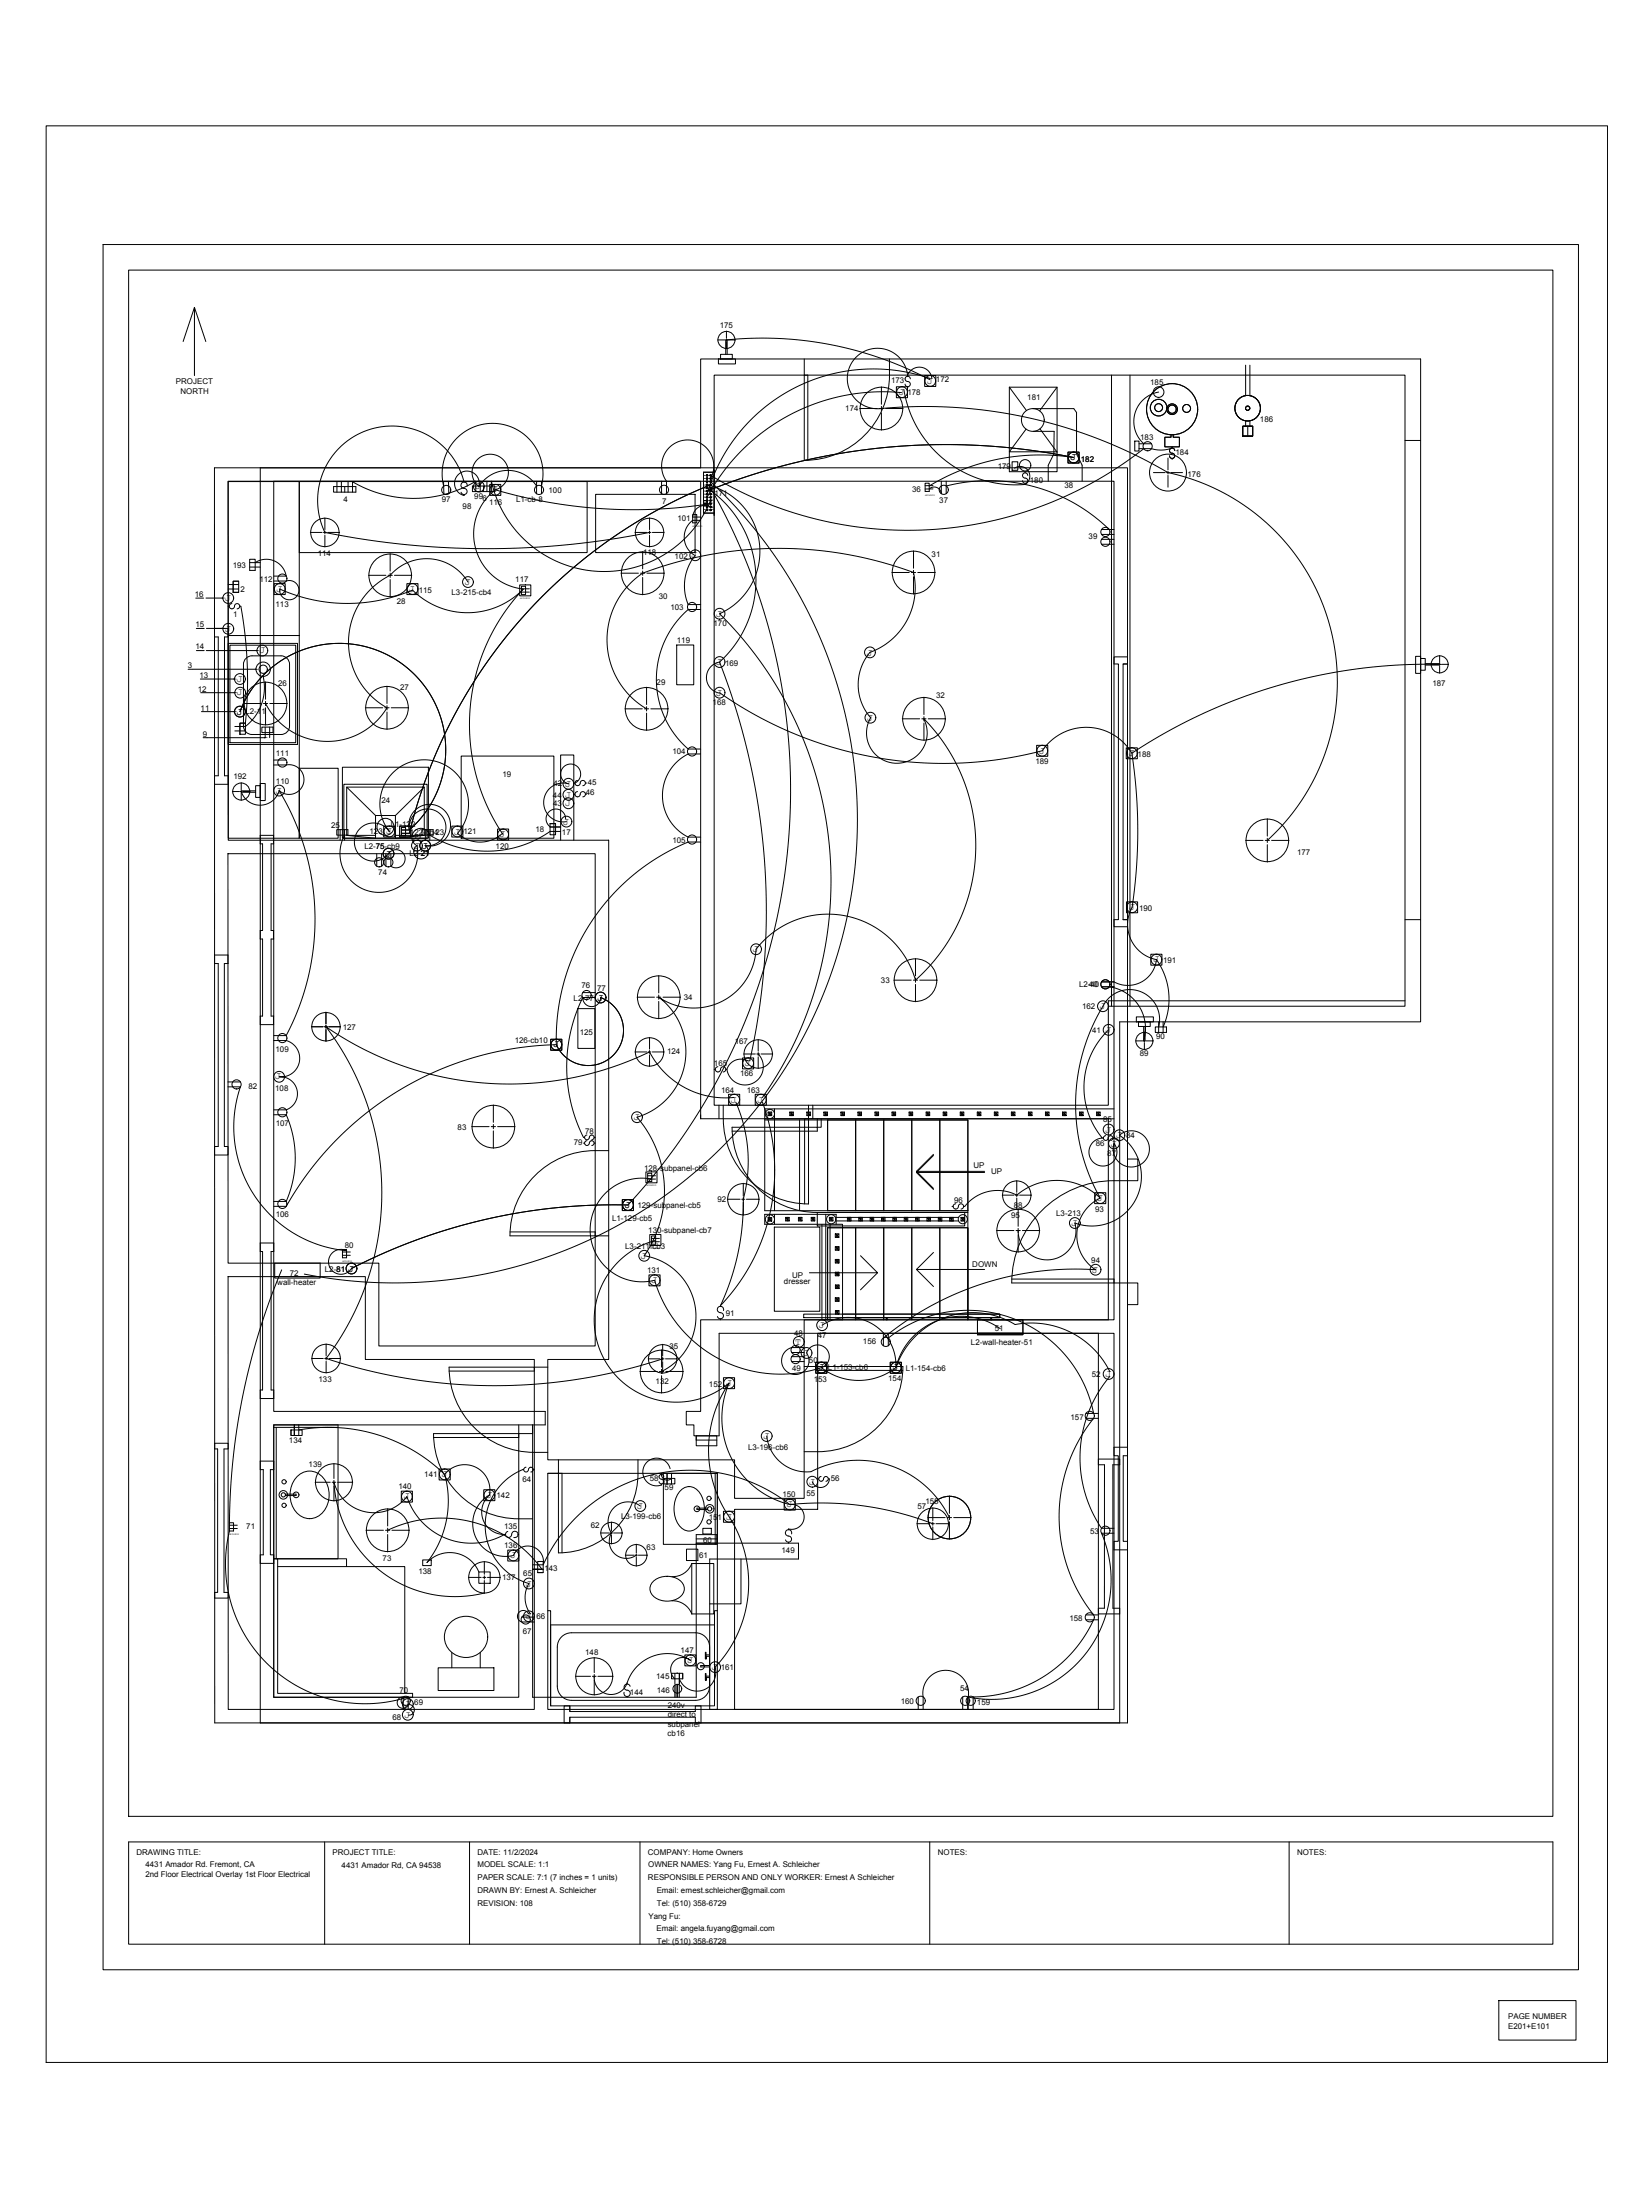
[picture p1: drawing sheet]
<svg xmlns="http://www.w3.org/2000/svg" width="914mm" height="1219mm" viewBox="0 0 914 1219" stroke-linecap="round" stroke-linejoin="round" font-family="sans-serif">
<!-- layer: E201-Electrical-2nd-floor -->
<g fill="none" stroke="#000" stroke-width=".55">
<path d="M592 251h6v6h-6zM185 270h12v3h-12zM187 267v6M189 267v6M191 270v3M193 267v6M262 269h12v3h-12zM264 272v-5a67 67 0 0 1-69 0v6M266 267v5M268 269v3M270 267v5M272 272v-5a64 64 0 0 0 57 49 64 64 0 0 0 65-39"/>
<path d="M367 267v7M390 277h2v2h-2zM391 263h1M391 265h1M391 267h1M391 269h1M391 270h1M391 272h1M391 274h1M391 276h1M391 277h1M391 279h1"/>
<path d="M392 263v1M392 265v1M392 267h.1M392 268v1M392 270v1M392 272v1M392 273v1M392 275v1M392 277v1M392 279v1M393 263h1M393 265h1"/>
<path d="M393 267h1M393 269h1M393 270h1M393 272h1M393 274h1M393 276h1M393 277h1M393 279h1M394 270a338 338 0 0 1-46 398 313 313 0 0 0-154 35 7 7 0 0 1-9 2 7 7 0 0 1-2-9 7 7 0 0 1 9-3 69 69 0 0 1-59-91h-7M394 265a14 14 0 0 0-14-21 14 14 0 0 0-11 23v7M394 269a280 280 0 0 0-167 193h-5M394 267a257 257 0 0 1 53 304 257 257 0 0 1-278 135"/>
<path d="M394 263v1M394 265v1M394 267h.1M394 268v1M394 270v1M394 272v1M394 273v1M394 275v1M394 277v1M394 279v1M396 262h-6v22h6M396 260v26"/>
<path d="M513 268h2v4h-2zM515 269a119 119 0 0 1 80-15 353 353 0 0 0-203 18M517 269h-4M517 271h-4M522 267v7a4 4 0 0 0-3-4 4 4 0 0 0-4 1M524 269a96 96 0 0 1 91 24M524 267v7M391 281h1M391 283h1M392 280v1M392 282v1M393 281h1"/>
<path d="M393 283h1M394 280v1M394 282v1M610 299h7M610 293h7M610 296h7M204 319h10M215 319h2M216 307v9M216 318v2M219 319h9M344 318h10"/>
<path d="M355 318h2M356 306v9M356 316v3M359 318h9M494 317h10M505 317h2M506 305v10M506 316v2M506 320v9M509 317h9M610 302h7M108 331h5"/>
<path d="M114 331h9M126 324h6M126 326h6M126 336h1M128 335a1.4 1.4 0 0 0-1 1 1.4 1.4 0 0 0 1 1M129 337h1a1.6 1.6 0 0 1 1-2 1.6 1.6 0 0 1 2 1l-2 1M129 322h3v6h-3zM129 328h3M132 322h-3v6M133 336a232 232 0 0 1 3 65h-3v6M216 321v10M259 323a27 27 0 0 0-43-4 41 41 0 0 0-2 73 39 39 0 0 1-67-2"/>
<path d="M356 320v10M109 348h4M114 348h9M104 371h2M107 371h35M109 361h4M111 376h19M114 361h28M146 375a27 27 0 0 1-10 28h-6M147 378v10M111 384h19M112 394h18"/>
<path d="M133 394a59 59 0 0 1 89-27 59 59 0 0 1 5 93M135 390h10M146 390h2M147 389v2M147 392v10M150 390h9M202 392h10M213 392h3M214 380v10M214 391v2M214 395v9M217 392h9"/>
<path d="M346 393h10M357 393h2M358 393a44 44 0 0 1-2-75 215 215 0 0 1 150-1 38 38 0 0 1-24 45 28 28 0 0 0 0 36 17 17 0 0 0 15 25 17 17 0 0 0 15-25M358 381v9M358 392v2M358 395v10M361 393h9M500 398h10M511 398h2M512 398a100 100 0 0 1-5 145 50 50 0 0 0-39-35 50 50 0 0 0-49 18 35 35 0 0 1-54 27 38 38 0 0 1 15 37 38 38 0 0 1-27 29 63 63 0 0 1 4 77 34 34 0 0 1 28 28 34 34 0 0 1-18 36M512 386v10M512 397v3"/>
<path d="M514 398h10M130 405h6M133 401h3v6h-3zM145 403h6v3h-6zM147 409h-34M147 403v6M149 403v6M512 401v9M318 434a5 5 0 0 0 2-8 5 5 0 0 0-8-1 5 5 0 0 0 2 9h1a11 11 0 0 0-14 10 11 11 0 0 0 13 11M320 433a1.5 1.5 0 0 0-1 1 1.5 1.5 0 0 0 2 1 1.5 1.5 0 0 0 1-2 1.4 1.4 0 0 1 2 0 1.4 1.4 0 0 1-1 2M320 439a1.5 1.5 0 0 0-1 1 1.5 1.5 0 0 0 2 2 1.5 1.5 0 0 0 1-2 1.4 1.4 0 0 1 2-1 1.6 1.6 0 0 1-1 3M324 434h1"/>
<path d="M187 460h6v3h-6zM188 460v6M191 460v6M221 458h7v6h-7zM222 459h3v4h-3zM222 460h5M227 460a12 12 0 0 1 10-14 12 12 0 0 1 13 12 12 12 0 0 1-14 11 4 4 0 0 1 0 6 4 4 0 0 1-6 0 4 4 0 0 1 1-6M234 460h6v3h-6zM236 460v6M238 460v6M305 456h3v7h-3zM305 458h6"/>
<path d="M313 454a5 5 0 0 0-8-5 5 5 0 0 0 0 9M318 440h1M324 440h1M191 463a22 22 0 0 0 16 31 22 22 0 0 0 24-25M209 473v7M211 473v7M214 473v7M215 473a5 5 0 0 1 7-1 5 5 0 0 1 2 7 5 5 0 0 1-7 1v-7M311 461a12 12 0 0 0-10 2 60 60 0 0 1-63-1 5 5 0 0 0-8-2 5 5 0 0 0 1 9M507 531v10M323 550h7M323 553a5 5 0 0 0 5 5 5 5 0 0 0 5-5 19 19 0 0 1 7 31 19 19 0 0 1-32-5"/>
<path d="M323 553a87 87 0 0 0 0 77h1M323 553h7M353 553h10M364 553h2M365 541v9M365 551v3M365 555v10M367 553h10M495 543h10M506 543h3M507 542v2M507 546v9"/>
<path d="M510 543h9M617 547h-7M617 544h-7M305 576h6v6h-6zM614 571a44 44 0 0 0-3 60 8 8 0 0 0-7 9 8 8 0 0 0 11 5 8 8 0 0 0 2-11 10 10 0 0 0 10 13 10 10 0 0 0 9-14 10 10 0 0 0-16-4 27 27 0 0 1 10 35 27 27 0 0 1-34 14 16 16 0 0 1-14 20 16 16 0 0 1-18-16M126 600h7M273 612v10M261 624h10M272 624h3M273 623v3M273 627v9M276 624h9"/>
<path d="M323 633h1M325 629a1.4 1.4 0 0 0-1 2 1.4 1.4 0 0 0 2 1 1.4 1.4 0 0 0 1-2 1.3 1.3 0 0 1 2 0 1.3 1.3 0 0 1-1 2M325 632a1.4 1.4 0 0 0-1 2 1.4 1.4 0 0 0 2 1 1.4 1.4 0 0 0 1-2 1.3 1.3 0 0 1 2 0 1.3 1.3 0 0 1-1 2M329 630h1M329 633h1M611 631h.1M613 629a1.4 1.4 0 0 0-1 2 1.4 1.4 0 0 0 1 1 1.4 1.4 0 0 0 1-2 1.5 1.5 0 0 1 3 0 1.4 1.4 0 0 1-2 2M617 631h.1M345 665h6v6h-6zM564 670v10M190 692h2v5h-2zM190 694h4"/>
<path d="M190 696h4M552 682h10M563 682h2M564 681v2M564 684v10M567 682h9M152 700h25v8h-25zM152 707h25M156 704a369 369 0 0 0-29 140M456 734a26 26 0 0 1 27 0 26 26 0 0 1 13 24 45 45 0 0 1 67-24 48 48 0 0 1 52 26M542 731h25v9h-25zM542 739h25"/>
<path d="M367 748v10M367 759v2M439 752h7M439 750h7M439 755h7M446 747h-7a8 8 0 0 0-5 10 8 8 0 0 0 10 4 8 8 0 0 0 3-11 6 6 0 0 1 11-3 6 6 0 0 1-3 11M452 755h6v6h-6zM493 755h7v6h-7zM355 760h9M365 760h3M367 762v10M369 760h10"/>
<path d="M615 763a70 70 0 0 0-5 84h7M425 796a22 22 0 0 0 24 20 56 56 0 0 1 77 25M290 814a33 33 0 0 0-21 33 33 33 0 0 0 24 31 15 15 0 0 0 1 16M292 813a1.4 1.4 0 0 0-2 2 1.4 1.4 0 0 0 2 1 1.4 1.4 0 0 0 1-2 1.3 1.3 0 0 1 2 0 1.3 1.3 0 0 1-1 2M296 814h.1M367 817v-1a3 3 0 0 0 1 4 3 3 0 0 0 4-1M368 819h6v3h-6zM368 818a1.4 1.4 0 0 0-2-1 1.4 1.4 0 0 0-1 2 1.4 1.4 0 0 0 2 1 1.3 1.3 0 0 1 0 2 1.3 1.3 0 0 1-2-1M370 816v6M371 814a8 8 0 0 0-9-6 8 8 0 0 0-5 10 8 8 0 0 0 10 5v-1M372 816v6M453 820h1"/>
<path d="M455 818a1.4 1.4 0 0 0-1 2 1.4 1.4 0 0 0 2 1 1.4 1.4 0 0 0 0-2 1.5 1.5 0 0 1 3 0 1.3 1.3 0 0 1-1 2M459 820h1a5 5 0 0 1-4 4 5 5 0 0 1-6-3M215 836v10M355 835a11 11 0 0 0-15 0 11 11 0 0 0-1 15 9 9 0 0 0 2 11 9 9 0 0 0 12 1M526 829v10M526 840v2M127 848a77 77 0 0 0 99 92v7M127 844h2v4h-2zM127 847h5M127 845h5M203 848h9M214 848h2"/>
<path d="M215 848a69 69 0 0 1 86 22M215 847v2M215 850v10M217 848h10M333 850h5M338 850h1M339 843v5M339 849v1M339 851v5M340 850h5M353 856v5M380 859h7v6h-7z"/>
<path d="M389 847h5v3h-5zM514 841h10M525 841h2M526 843v10M529 841h9M617 850h-7a66 66 0 0 1-74 90v7M347 862h4M352 862h1M353 861v1M353 863v5M354 862h5M289 896h7"/>
<path d="M293 894a3 3 0 0 0-5 0 3 3 0 0 0 1 5h7M223 947v-7a3 3 0 0 0-3 3 3 3 0 0 0 3 4 3 3 0 0 0 4-2 2.9 2.9 0 0 1 3 3 2.9 2.9 0 0 1-4 2M534 940v7"/>
<circle cx="595" cy="254" r="3"/>
<circle cx="368" cy="271" r="2.5"/>
<circle cx="392" cy="270" r=".4"/>
<circle cx="392" cy="265" r=".4"/>
<circle cx="392" cy="274" r=".4"/>
<circle cx="392" cy="276" r=".4"/>
<circle cx="392" cy="277" r=".4"/>
<circle cx="392" cy="279" r=".4"/>
<circle cx="392" cy="263" r=".4"/>
<circle cx="392" cy="267" r=".4"/>
<circle cx="392" cy="269" r=".4"/>
<circle cx="392" cy="272" r=".4"/>
<circle cx="394" cy="265" r=".4"/>
<circle cx="394" cy="270" r=".4"/>
<circle cx="394" cy="263" r=".4"/>
<circle cx="394" cy="269" r=".4"/>
<circle cx="394" cy="272" r=".4"/>
<circle cx="394" cy="274" r=".4"/>
<circle cx="394" cy="279" r=".4"/>
<circle cx="394" cy="267" r=".4"/>
<circle cx="394" cy="276" r=".4"/>
<circle cx="394" cy="277" r=".4"/>
<circle cx="523" cy="271" r="2.5"/>
<circle cx="392" cy="283" r=".4"/>
<circle cx="392" cy="281" r=".4"/>
<circle cx="394" cy="283" r=".4"/>
<circle cx="394" cy="281" r=".4"/>
<circle cx="613" cy="295" r="2.5"/>
<circle cx="216" cy="319" r="12"/>
<circle cx="356" cy="318" r="12"/>
<circle cx="506" cy="317" r="12"/>
<circle cx="613" cy="300" r="2.5"/>
<circle cx="126" cy="331" r="3"/>
<circle cx="259" cy="323" r="3"/>
<circle cx="127" cy="348" r="3"/>
<circle cx="133" cy="376" r="3"/>
<circle cx="145" cy="361" r="3"/>
<circle cx="146" cy="371" r="4"/>
<circle cx="482" cy="362" r="3"/>
<circle cx="133" cy="394" r="3"/>
<circle cx="133" cy="384" r="3"/>
<circle cx="147" cy="390" r="12"/>
<circle cx="214" cy="392" r="12"/>
<circle cx="358" cy="393" r="12"/>
<circle cx="482" cy="398" r="3"/>
<circle cx="512" cy="398" r="12"/>
<circle cx="315" cy="434" r="3"/>
<circle cx="314" cy="455" r="3"/>
<circle cx="315" cy="445" r="3"/>
<circle cx="315" cy="440" r="3"/>
<circle cx="210" cy="478" r="2.5"/>
<circle cx="215" cy="478" r="2.5"/>
<circle cx="215" cy="473" r="3"/>
<circle cx="231" cy="469" r="3"/>
<circle cx="236" cy="469" r="3"/>
<circle cx="419" cy="526" r="3"/>
<circle cx="325" cy="551" r="2.5"/>
<circle cx="333" cy="553" r="3"/>
<circle cx="365" cy="553" r="12"/>
<circle cx="507" cy="543" r="12"/>
<circle cx="613" cy="545" r="2.5"/>
<circle cx="308" cy="579" r="3"/>
<circle cx="614" cy="571" r="3"/>
<circle cx="131" cy="601" r="2.5"/>
<circle cx="353" cy="619" r="3"/>
<circle cx="273" cy="624" r="12"/>
<circle cx="614" cy="626" r="3"/>
<circle cx="617" cy="634" r="3"/>
<circle cx="620" cy="629" r="3"/>
<circle cx="348" cy="668" r="3"/>
<circle cx="596" cy="678" r="3"/>
<circle cx="357" cy="696" r="3"/>
<circle cx="564" cy="682" r="12"/>
<circle cx="195" cy="703" r="3"/>
<circle cx="456" cy="734" r="3"/>
<circle cx="441" cy="748" r="2.5"/>
<circle cx="441" cy="753" r="2.5"/>
<circle cx="443" cy="744" r="3"/>
<circle cx="447" cy="750" r="3"/>
<circle cx="455" cy="758" r="3"/>
<circle cx="496" cy="758" r="3"/>
<circle cx="367" cy="760" r="12"/>
<circle cx="614" cy="761" r="3"/>
<circle cx="425" cy="796" r="3"/>
<circle cx="355" cy="835" r="3"/>
<circle cx="450" cy="821" r="3"/>
<circle cx="215" cy="848" r="12"/>
<circle cx="339" cy="850" r="6"/>
<circle cx="526" cy="841" r="12"/>
<circle cx="613" cy="848" r="2.5"/>
<circle cx="293" cy="878" r="3"/>
<circle cx="353" cy="862" r="6"/>
<circle cx="291" cy="898" r="2.5"/>
<circle cx="293" cy="896" r="3"/>
<circle cx="225" cy="943" r="2.5"/>
<circle cx="226" cy="950" r="3"/>
<circle cx="226" cy="944" r="3"/>
<circle cx="535" cy="943" r="2.5"/>
</g>
<!-- layer: A101-Floorplan-1st-floor -->
<g fill="none" stroke="#000" stroke-width=".55">
<path d="M446 199v56a47 47 0 0 0 47-47v-9M446 208h2v47M559 215v46h27v-46M559 215h27l-10 13M559 215l10 13M616 208v350M626 208v350M690 202v17M693 202v17M569 238l-10 12h27M576 238l10 13M689 236h5v6h-5h5v-6h-5v6z"/>
<path d="M690 233v3M691 236v6M693 233v3M144 259h244v-60h399v367h-166v389h-477zM629 244h2v6h-2zM649 241v1h-3v6h8v-6h-4v-1M650 248h.1M650 254h.1M651 250a1.5 1.5 0 0 0-2-2 1.5 1.5 0 0 0-1 2 1.5 1.5 0 0 0 2 1 1.5 1.5 0 0 1 0 3 1.4 1.4 0 0 1-2-1M779 244h8M390 277h2v2h-2zM391 263h1"/>
<path d="M391 265h1M391 267h1M391 269h1M391 270h1M391 272h1M391 274h1M391 276h1M391 277h1M391 279h1M392 263v1M392 265v1M392 267h.1"/>
<path d="M392 268v1M392 270v1M392 272v1M392 273v1M392 275v1M392 277v1M392 279v1M393 263h1M393 265h1M393 267h1M393 269h1M393 270h1"/>
<path d="M393 272h1M393 274h1M393 276h1M393 277h1M393 279h1M394 263v1M394 265v1M394 267h.1M394 268v1M394 270v1M394 272v1M394 273v1"/>
<path d="M394 275v1M394 277v1M394 279v1M396 262h-6v22h6M396 260v26M391 281h1M391 283h1M392 280v1M392 282v1M393 281h1M393 283h1M394 280v1"/>
<path d="M394 282v1M375 357h9v22h-9zM144 468h2v48h-2M144 463h8M152 463v5M152 468h-2v48h2M152 516v4M779 510h8M144 520h2v43h-2M152 520h-2v43h2M320 559h10v22h-10zM779 555h-165v57h-218v-404h383v350h-165"/>
<path d="M144 568h8M152 563v5M388 620v-353h-236v515h150v8h-150v151h135v-151M388 620h226v111h-226v51h-8v8h5v6h14v-57h210v208h-216v-83h50v-9h-57M388 618v2M398 612v8M401 612a50 50 0 0 0 14 41 47 47 0 0 0 33 14v-55M448 620h-2v47M450 612v8M453 620v5h2v-5M406 625h47v2h-47M406 625a47 47 0 0 0 47 47"/>
<path d="M459 621h77v50h-77zM474 621v50M490 621v50M505 621v50M517 640l-9 9M521 621v50M546 649h-38l9 10M453 672h82v7h-82zM144 689h8v5h-2v76h2v5h-8M144 694h2v76h-2M474 680v51M477 696l9 9h-37"/>
<path d="M490 680v51M505 680v51M521 680v51M486 705l-9 10M445 728h109v2h-109zM459 731v-51h77v51M491 730v1M492 730v1M549 730v1M550 730v1M153 791v73M187 791h-35v-1h35v74h-34"/>
<path d="M287 794v3h-47M295 794h-55a47 47 0 0 0 47 48M295 790v151h91v-91h11v5M386 796h11v5h-11zM386 796v2h11M144 810h8M144 814h2v48h-2M152 814h-2v48h2v4h-8M165 818a10 10 0 0 1 11-2 10 10 0 0 1 6 9 13 13 0 0 1-12 17 14 14 0 0 1-5-24zM609 812h3v79h-3M609 809h12M621 812h-4v79h4"/>
<path d="M158 828h6v1h-6M287 842h8M386 853h11M152 864h2v74h75v3h-77zM152 864h1M154 868h70v70M154 864h38v4M411 864v25h-18M250 899a12 12 0 0 1 18 1 12 12 0 0 1-4 17 12 12 0 0 1-15-3 12 12 0 0 1 1-15zM609 894h12M250 916v8M266 916v8"/>
<path d="M243 924h31v13h-31z"/>
<circle cx="572" cy="233" r="6"/>
<circle cx="642" cy="226" r="5"/>
<circle cx="642" cy="226" r="2.2"/>
<circle cx="650" cy="227" r="14"/>
<circle cx="650" cy="227" r="3"/>
<circle cx="650" cy="227" r="2.3"/>
<circle cx="658" cy="226" r="2.2"/>
<circle cx="691" cy="226" r="7"/>
<circle cx="691" cy="226" r="1.2"/>
<circle cx="568" cy="258" r="3"/>
<circle cx="392" cy="270" r=".4"/>
<circle cx="392" cy="265" r=".4"/>
<circle cx="392" cy="274" r=".4"/>
<circle cx="392" cy="276" r=".4"/>
<circle cx="392" cy="277" r=".4"/>
<circle cx="392" cy="279" r=".4"/>
<circle cx="392" cy="263" r=".4"/>
<circle cx="392" cy="267" r=".4"/>
<circle cx="392" cy="269" r=".4"/>
<circle cx="392" cy="272" r=".4"/>
<circle cx="394" cy="265" r=".4"/>
<circle cx="394" cy="270" r=".4"/>
<circle cx="394" cy="263" r=".4"/>
<circle cx="394" cy="269" r=".4"/>
<circle cx="394" cy="272" r=".4"/>
<circle cx="394" cy="274" r=".4"/>
<circle cx="394" cy="279" r=".4"/>
<circle cx="394" cy="267" r=".4"/>
<circle cx="394" cy="276" r=".4"/>
<circle cx="394" cy="277" r=".4"/>
<circle cx="392" cy="283" r=".4"/>
<circle cx="392" cy="281" r=".4"/>
<circle cx="394" cy="283" r=".4"/>
<circle cx="394" cy="281" r=".4"/>
<circle cx="157" cy="828" r="2.4"/>
<circle cx="157" cy="828" r="1.2"/>
<circle cx="157" cy="834" r="1.2"/>
<circle cx="157" cy="821" r="1.2"/>
<circle cx="164" cy="828" r="1.6"/>
</g>
<!-- layer: A201-Floorplan-2nd-floor -->
<g fill="none" stroke="#000" stroke-width=".55">
<path d="M572 226h23l2 3v23l3 6v9M573 239h11v13l-3 6v9M119 259h506v696h-506zM126 267h491v464h-171v99h-39v-21h-103v-56h33v-287h-211zM126 267h40v85h-40zM166 267h159v39h-159zM330 274h55v32h-55zM385 304v2M119 348h7v5h-2v77h2v5h-7v-5h2v-77h-2zM126 357h39v56h-39zM126 352h40v113h-40zM127 358h37v54h-37z"/>
<path d="M137 365l3-2h16a5 5 0 0 1 4 5v34a5 5 0 0 1-4 5h-16a5 5 0 0 1-5-5v-34v-1zM622 368h3v-4h-8v4h3v142h-3v4h8v-4h-3M625 368h-3v142M256 419h51v46h-51zM166 426h21v39h-21zM190 425h47v40h-47zM191 435h46v30h-46zM192 436l16 16M235 436l-16 16h-11v13l-16-2M219 452v13l16-2M126 473h204v273h-120v-46h-84zM208 463h-16v-27h43v27h-16"/>
<path d="M311 466v-48h7v48M622 510h3M119 529h7v5h-2v101h2v5h-7M119 534h2v101h-2M426 616h2v2l-2-2v2h2M427 616v2M428 616l-2 2M429 615v56M438 616h2v2l-2-2v2h2M439 616v2M440 616l-2 2M447 616h2v2l-2-2v2h2"/>
<path d="M448 616v2M449 616l-2 2M457 616h2v2l-2-2v2h2M458 616v2M459 616l-2 2M466 616h2v2l-2-2v2h2M467 616v2M468 616l-2 2M475 616h2v2l-2-2v2h2M476 616v2M477 616l-2 2M485 616h2v2l-2-2v2h2"/>
<path d="M486 616v2M487 616l-2 2M494 616h2v2l-2-2v2h2M495 616v2M496 616l-2 2M504 616h2v2l-2-2v2h2M505 616v2M506 616l-2 2M513 616h2v2l-2-2v2h2M514 616v2M515 616l-2 2M523 616h2v2l-2-2v2h2"/>
<path d="M524 616v2M525 616l-2 2M532 616h2v2l-2-2v2h2M533 616v2M534 616l-2 2M542 616h2v2l-2-2v2h2M543 616v2M544 616l-2 2M551 616h2v2l-2-2v2h2M552 616v2M553 616l-2 2M560 616h2v2l-2-2v2h2"/>
<path d="M561 616v2M562 616l-2 2M570 616h2v2l-2-2v2h2M571 616v2M572 616l-2 2M579 616h2v2l-2-2v2h2M580 616v2M581 616l-2 2M589 616h2v2l-2-2v2h2M590 616v2M591 616l-2 2M598 616h2v2l-2-2v2h2"/>
<path d="M599 616v2M600 616l-2 2M608 616h2v2l-2-2v2h2M609 616v2M610 616l-2 2M617 615h-193v56h112M337 638a49 49 0 0 0-48 23 47 47 0 0 0-6 24h54M424 621h112v110v-51h-77v51M424 620h193M443 621v50M459 621v50M474 621v50"/>
<path d="M490 621v50M505 621v50M521 621v50M517 640l-9 10M546 650h-38l9 9M625 642h6v12h-6zM625 654a57 57 0 0 0-64 57h64M426 675h2v2l-2-2v2h2M427 675v2M428 675l-2 2M429 673v5M435 675h2v2l-2-2v2h2"/>
<path d="M436 675v2M437 675l-2 2M442 675h2v2l-2-2v2h2M443 675v2M444 675l-2 2M450 675h2v2l-2-2v2h2M451 675v2M452 675l-2 2M455 678v53h12v-53h-43v-5h39v5M458 673v58M460 675h2v2l-2-2v2h2M460 678v53"/>
<path d="M461 675v2M462 675l-2 2M463 672h73M463 677h68M463 675h68M470 675h2v2l-2-2v2h2M471 675v2M472 675l-2 2M476 675h2v2l-2-2v2h2M477 675v2M478 675l-2 2M482 675h2v2l-2-2v2h2"/>
<path d="M483 675v2M484 675l-2 2M489 675h1v2l-1-2v2h1M489 675v2M490 675l-1 2M495 675h2v2l-2-2v2h2M496 675v2M497 675l-2 2M501 675h2v2l-2-2v2h2M502 675v2M503 675l-2 2M507 675h2v2l-2-2v2h2"/>
<path d="M508 675v2M509 675l-2 2M514 675h2v2l-2-2v2h2M515 675v2M516 675l-2 2M520 675h2v2l-2-2v2h2M521 675v2M522 675l-2 2M526 675h2v2l-2-2v2h2M527 675v2M528 675l-2 2M533 675h2v2l-2-2v2h2"/>
<path d="M534 675v2M535 675l-2 2M283 683h47v2M429 680h25v47h-25zM463 698h2v2l-2-2v2h2v-2l-2 2M463 691h2v2l-2-2v2h2v-2l-2 2M463 684h2v2l-2-2v2h2M464 684v2M464 691v2M464 698v2M465 684l-2 2M474 680v51"/>
<path d="M490 680v51M505 680v51M517 694l-9 10M521 680v51M126 707h76v46h94v194h-170zM463 719h2v2l-2-2v2h2v-2l-2 2M463 705h2v2l-2-2v2h2v-2l-2 2M463 712h2v2l-2-2v2h2M464 705v2M464 719v2M464 712v2M465 712v2"/>
<path d="M465 712l-2 2M546 704h-38l9 9M561 709h56v2M625 711h6v12h-6zM453 739h164v208h-210v-111h46zM463 726h2v2l-2-2v2h2M464 726v2M465 726l-2 2M467 728h87v2h-87M491 730v1M492 730v1M549 730v1"/>
<path d="M550 730v1M249 760h47v-2h-47a47 47 0 0 0 47 47h8M296 758h8M446 757h7M500 759h-47v-2h47a47 47 0 0 1-47 48h-7M119 800h7v3h-2v79h2v4h-7M119 803h2v79h-2M304 816h94v131h-94zM309 809v7h-5M354 809a46 46 0 0 1-20 44 44 44 0 0 1-25 8v-45h2v45M368 816h30v40h-30zM396 816v40"/>
<path d="M617 802h8v5h-3v47h3v5h-8v-5h3v-47h-3zM377 826a7 7 0 0 1 8-2 7 7 0 0 1 4 6 14 14 0 0 1-5 18 8 8 0 0 1-10-7 16 16 0 0 1 3-15zM392 836h-6v1h6M362 876a11 11 0 0 1 17 4 8 8 0 0 1-11 7 7 7 0 0 1-7-9zM383 866a11 11 0 0 1-11 8M383 866h13v28h-13M383 866v28M304 893h1v52h91v-52h2M372 887a11 11 0 0 1 11 7M391 917h2M393 918h-2v1v-3v3M396 900h-91v45"/>
<path d="M391 929h2M393 930h-2v1v-4v4M393 923h-5v1h5M316 945v4h69v-4h3v10h-3v-3h-69v3M316 949v-4h-3v10h3v-3M317 942h68M317 942a8 8 0 0 1-8-8v-21a8 8 0 0 1 8-8h68a8 8 0 0 1 8 8v21a8 8 0 0 1-8 8"/>
<circle cx="146" cy="371" r="2.3"/>
<circle cx="214" cy="458" r="5"/>
<circle cx="427" cy="617" r="2.6"/>
<circle cx="427" cy="676" r="2.6"/>
<circle cx="461" cy="676" r="2.6"/>
<circle cx="534" cy="676" r="2.5"/>
<circle cx="386" cy="836" r="1.6"/>
<circle cx="393" cy="830" r="1.2"/>
<circle cx="393" cy="836" r="2.4"/>
<circle cx="393" cy="836" r="1.2"/>
<circle cx="393" cy="843" r="1.2"/>
<circle cx="388" cy="923" r="2"/>
</g>
<!-- layer: E101-Electrical-1st-floor -->
<g fill="none" stroke="#000" stroke-width=".55">
<path d="M398 188h4M398 199h10v3h-10zM399 196h7v3h-7zM402 196v-8h1v8M403 188a198 198 0 0 1 112 22M403 183v4M403 188v1M403 189v4M404 188h3M488 214v10M497 214h6v6h-6zM500 218a110 110 0 0 0-108 58"/>
<path d="M501 216a63 63 0 0 0 67 52M503 214v1M504 210a1.5 1.5 0 0 0-1-1 1.5 1.5 0 0 0-1 1 1.5 1.5 0 0 0 1 1 1.6 1.6 0 0 1 1 3 1.4 1.4 0 0 1-2-1M512 208h7v6h-7zM515 210a96 96 0 0 0-123 64M516 210a7 7 0 0 0-6-6 7 7 0 0 0-7 5 17 17 0 0 0-18-16 17 17 0 0 0-15 19 17 17 0 0 0 18 14 266 266 0 0 1 159 36 119 119 0 0 1 55 204M642 217a17 17 0 0 0-13 12 17 17 0 0 0 5 17M476 226h10M487 226h3M488 225v3M488 229v9M491 226h9"/>
<path d="M561 256h3v5h-3zM562 259a5 5 0 0 1 8 2 5 5 0 0 1-2 7M592 251h6v6h-6zM595 254a353 353 0 0 0-203 18M631 246h7M634 249a211 211 0 0 1-240 14M647 254v6M649 241v1h-3v6h8v-6h-4v-1M650 248l-1 1h-5h-6h-7M650 254h.1M651 250a1.5 1.5 0 0 0-2-2 1.5 1.5 0 0 0-1 2 1.5 1.5 0 0 0 2 1 1.5 1.5 0 0 1 0 3 1.4 1.4 0 0 1-2-1M246 267v7"/>
<path d="M249 267v7M257 267a41 41 0 0 0-54-28 41 41 0 0 0-23 56 454 454 0 0 0 180 0M259 269a1.8 1.8 0 0 0-2-2 1.8 1.8 0 0 0-2 2 1.8 1.8 0 0 0 3 2 1.7 1.7 0 0 1 0 3 1.7 1.7 0 0 1-2-1M265 270a10 10 0 0 1 0-16 10 10 0 0 1 16 3 10 10 0 0 1-7 14M271 268h7v7h-7zM274 271a272 272 0 0 0 120 8M274 271a31 31 0 0 0-10 33 31 31 0 0 0 26 22M297 269a19 19 0 0 0-32 1 7 7 0 0 0-5-9 7 7 0 0 0-8 5 7 7 0 0 0 5 9v-1M297 267v7M300 269a28 28 0 0 0-27-34 28 28 0 0 0-27 34M300 267v7M392 269a38 38 0 0 1 29 33 38 38 0 0 1-22 38 208 208 0 0 1 24 268"/>
<path d="M392 270a61 61 0 0 1 7 97M394 269a280 280 0 0 0-167 193h-5M567 263a1.4 1.4 0 0 1 1-1 1.4 1.4 0 0 1 2 1M567 264v1a1.6 1.6 0 0 1 2 1 1.6 1.6 0 0 1-1 2l-1-2M568 261v1M568 268h.1M639 262h7M646 262h2M647 261v2M647 263v7M649 262h6M172 295h6"/>
<path d="M179 295h2M180 287v6M180 294v2M180 297v6M182 295h6M352 295h6M359 295h2M360 287v6M360 294v2M360 297v6M362 295h6M384 285h2v5h-2z"/>
<path d="M388 288h-4a12 12 0 0 0 1 20M394 281a7 7 0 0 0-10 6h4M138 310h3v6h-3zM138 312h6M138 314h6M141 312a11 11 0 0 1 18 7h-7M385 308a27 27 0 0 0-4 27h7M152 322h7a5 5 0 0 1 7 4 5 5 0 0 1-6 6 5 5 0 0 1-5-6 92 92 0 0 0 74 1 43 43 0 0 0 61 0 109 109 0 0 0-11 135M152 323h6v7h-6zM225 323h7v7h-7zM288 324h6v6h-6zM289 325h2v5h-2z"/>
<path d="M289 326h4M289 328h4M388 338h-7a51 51 0 0 0 0 77h7M785 364h2v9h-2zM787 365h3v6h-3zM790 368h8M793 368h4M797 368h1a297 297 0 0 0-171 49 273 273 0 0 1 0 87 20 20 0 0 0 14 28M798 363v4M798 368v1h-8M798 369v4M799 368h4"/>
<path d="M133 394a59 59 0 0 1 89-27 59 59 0 0 1 5 93 10 10 0 0 1 9-12 10 10 0 0 1 11 11 10 10 0 0 1-11 10M399 384a9 9 0 0 1-8-9 9 9 0 0 1 8-8 380 380 0 0 1 16 221M399 384a216 216 0 0 0 179 32 29 29 0 0 1 49 1M388 418h-7a26 26 0 0 0-14 23 26 26 0 0 0 14 23h7M574 413h7v6h-7zM624 414h6v6h-6zM129 439h4M133 439h1M134 434v4M134 440v4M134 439h8M135 439h4"/>
<path d="M142 435h2v7h-2zM142 438h-8v1M144 434h3v10h-3zM152 424h7a8 8 0 0 1 9 10 8 8 0 0 1-13 4M152 421h7M155 438a11 11 0 0 1-11 8 11 11 0 0 1-10-7M155 438a138 138 0 0 1 4 136h-7M213 458h6v6h-6zM221 458h7v6h-7zM222 459h3v4h-3zM222 460h5M250 458h7v6h-7z"/>
<path d="M276 459h6v7h-6zM702 454v9M279 462a18 18 0 0 1-25 0 25 25 0 0 0-2-34 25 25 0 0 0-33-1 25 25 0 0 0-3 34 11 11 0 0 0-16-2 11 11 0 0 0 0 15 11 11 0 0 0 15-1M388 467a23 23 0 0 0-15 3 118 118 0 0 0-65 109M690 466h10M701 466h3M702 465v2M702 468v10M705 466h9M624 500h6v6h-6zM638 529h6v6h-6zM641 532a38 38 0 0 1 4 37"/>
<path d="M641 532a16 16 0 0 1-24 12h-7M333 553a19 19 0 0 1 7 31 19 19 0 0 1-32-5M615 547a23 23 0 0 1 19 30M617 547h-7M152 577h7a10 10 0 0 1 7 11 10 10 0 0 1-11 9 9 9 0 0 1 10 7 9 9 0 0 1-6 11h-7M173 569h6M180 569h1M181 561v6M181 568v2M181 571v6M182 569h7M305 576h6v6h-6z"/>
<path d="M308 579a177 177 0 0 0-149 90h-7M360 575v6M420 576v7M629 577h4M630 564h9v2h-9zM631 566h6v3h-6zM634 569v8M634 572v4M634 576v1M634 578v4M635 569v8h-1M635 577h4"/>
<path d="M640 569h6v3h-6zM642 569a17 17 0 0 0-11-20 17 17 0 0 0-21 10 105 105 0 0 0 0 105M642 566v6M645 566v6M352 583h6M359 583h2M360 582v2M360 585v6M362 583h6M396 593h.1M398 591a1.5 1.5 0 0 0-1 2 1.5 1.5 0 0 0 1 1 1.5 1.5 0 0 0 1-2 1.5 1.5 0 0 1 3 0 1.4 1.4 0 0 1-1 2M402 593h1"/>
<path d="M412 586h6v6h-6zM412 584h7M419 584h2M420 584a10 10 0 0 1-3 16 10 10 0 0 1-14-8 8 8 0 0 1 11-4M420 583v2M420 586v6M422 584h6M152 618h7a60 60 0 0 1 0 48h-7M404 606h6v6h-6zM407 608a47 47 0 0 1-47-25 179 179 0 0 1-179-14 152 152 0 0 1 0 184 298 298 0 0 0 186 0M408 611a82 82 0 0 1 4 54 135 135 0 0 1-13 59M419 606h6v6h-6z"/>
<path d="M423 611a108 108 0 0 1-24 113M358 649h6v6h-6zM359 650h2v5h-2zM359 652h4M359 653h4M361 653a29 29 0 0 0-34 29 29 29 0 0 0 36 28 73 73 0 0 0 92 48 34 34 0 0 0 41 0 37 37 0 0 1 58-22M412 656v7M563 654v7M345 665h6v6h-6zM348 668a317 317 0 0 0-153 35M403 665h7M411 665h2"/>
<path d="M412 664v1M412 666v7M414 665h7M528 669h.1M530 667a1.5 1.5 0 0 0-2 2 1.5 1.5 0 0 0 2 1 1.5 1.5 0 0 0 1-2 1.5 1.5 0 0 1 3 0 1.4 1.4 0 0 1-1 2M534 669h1a23 23 0 0 1 28-7 34 34 0 0 1 47 2 23 23 0 0 0-3 40 167 167 0 0 0-117 38M555 662h7M563 662h1M563 662v1M563 664v6M565 662h7M607 661h6v6h-6z"/>
<path d="M360 684h6v6h-6zM361 685h2v5h-2zM361 686h4M361 688h4M363 687a46 46 0 0 0-29 65 46 46 0 0 0 70 14 67 67 0 0 0 2 77 68 68 0 0 1-10 81 10 10 0 0 1-6 13 10 10 0 0 1-14-7M360 707h6v6h-6zM399 724h.1M399 731h.1M401 726a1.8 1.8 0 0 0-2-2 1.8 1.8 0 0 0-2 2 1.8 1.8 0 0 0 3 2 1.7 1.7 0 0 1 0 2 1.7 1.7 0 0 1-2 0M490 739v7M492 739v7M542 731h25v9h-25z"/>
<path d="M542 739h25M173 753h6M180 753h2M181 745v6M181 752v2M181 754v7M182 753h7M359 753h7M366 753h2M367 745v6M367 752v2M367 755v6"/>
<path d="M369 753h6M452 755h6v6h-6zM492 742a71 71 0 0 1 114 41M493 755h7v6h-7zM401 764h6v6h-6zM404 766a49 49 0 0 0 34 68M161 792h6v4h-6zM161 792v4M163 790v6v-6M166 792a93 93 0 0 1 80 25 14 14 0 0 1 17-4 14 14 0 0 1 8 16M166 790v6M602 783h7"/>
<path d="M602 786h7M606 786a87 87 0 0 0 0 109M185 811v8M243 814h7v6h-7zM246 817a55 55 0 0 1-9 49 17 17 0 0 1 28 5M175 821h8M184 821h2M185 820v2M185 823v9M187 821h8M222 826h7v6h-7zM268 826h6v6h-6z"/>
<path d="M271 829a18 18 0 0 0-8 22 18 18 0 0 0 22 11 9 9 0 0 1 10-5 9 9 0 0 1 6 10 90 90 0 0 1 137-33M271 829a12 12 0 0 0-3 13 12 12 0 0 0 12 8M401 838h6v6h-6zM435 831h6v6h-6zM438 834a173 173 0 0 1 79 10M438 834a7 7 0 0 1 8 7 7 7 0 0 1-9 6v1M517 836v7M280 850a38 38 0 0 1-55-21 23 23 0 0 1-22 9 23 23 0 0 1-18-17 67 67 0 0 0 83 62M280 850h.1M281 859h7v6h-7zM281 849a1.7 1.7 0 0 0-1 2 1.7 1.7 0 0 0 2 1 1.7 1.7 0 0 0 2-2 1.8 1.8 0 0 1 2-1 1.8 1.8 0 0 1 1 2 1.8 1.8 0 0 1-2 1M287 850h.1"/>
<path d="M437 855h.1M439 850a1.8 1.8 0 0 0-2-2 1.8 1.8 0 0 0-2 2 1.8 1.8 0 0 0 3 1 1.7 1.7 0 0 1 0 3 1.7 1.7 0 0 1-3-1M508 844h7M516 844h2M517 844v1M517 846v7M519 844h7M234 864h5v4h-5zM260 874h7M265 871h7v6h-7zM268 874h1M268 865v7"/>
<path d="M268 873v2M268 876v7M270 874h7M295 870h6h-6M295 867h6M298 865h3v7h-3zM298 872h3M602 895h7M602 898h7M606 898a74 74 0 0 1-67 42v7M329 919v8M380 917h6v6h-6z"/>
<path d="M319 929h8M328 929h2M329 929a9 9 0 0 0 8 10 9 9 0 0 0 11-6M329 928v2M329 931v8M331 929h9M348 933h.1M349 935a1.7 1.7 0 0 0-2-2 1.7 1.7 0 0 0-1 2 1.7 1.7 0 0 0 2 2 1.8 1.8 0 0 1 1 2 1.8 1.8 0 0 1-2 1 1.8 1.8 0 0 1-1-2M372 927h6v3h-6zM374 934v7M374 930a7 7 0 0 1-1-9 7 7 0 0 1 10-1 24 24 0 0 0-35 13M374 927v6"/>
<path d="M375 934v7M375 927h.1M375 933v8M376 934v7M376 933v-6v6M378 927v3M348 940v1M509 940v7M512 947v-7a13 13 0 0 1 12-14 13 13 0 0 1 13 14v7"/>
<circle cx="403" cy="188" r="5"/>
<circle cx="500" cy="217" r="3"/>
<circle cx="516" cy="211" r="3"/>
<circle cx="642" cy="217" r="2.9"/>
<circle cx="488" cy="226" r="12"/>
<circle cx="642" cy="226" r="5"/>
<circle cx="642" cy="226" r="2.2"/>
<circle cx="650" cy="227" r="14"/>
<circle cx="650" cy="227" r="3"/>
<circle cx="650" cy="227" r="2.3"/>
<circle cx="658" cy="226" r="2.2"/>
<circle cx="691" cy="226" r="7"/>
<circle cx="691" cy="226" r="1.2"/>
<circle cx="595" cy="254" r="3"/>
<circle cx="636" cy="247" r="2.5"/>
<circle cx="247" cy="272" r="2.5"/>
<circle cx="265" cy="270" r="3"/>
<circle cx="275" cy="271" r="3"/>
<circle cx="299" cy="271" r="2.5"/>
<circle cx="647" cy="262" r="10"/>
<circle cx="180" cy="295" r="8"/>
<circle cx="360" cy="295" r="8"/>
<circle cx="385" cy="308" r="3"/>
<circle cx="155" cy="326" r="3"/>
<circle cx="156" cy="321" r="2.5"/>
<circle cx="229" cy="326" r="3"/>
<circle cx="384" cy="336" r="2.5"/>
<circle cx="399" cy="340" r="3"/>
<circle cx="399" cy="367" r="3"/>
<circle cx="798" cy="368" r="5"/>
<circle cx="133" cy="394" r="3"/>
<circle cx="399" cy="384" r="3"/>
<circle cx="384" cy="416" r="2.5"/>
<circle cx="578" cy="416" r="3"/>
<circle cx="627" cy="417" r="3"/>
<circle cx="134" cy="439" r="5"/>
<circle cx="155" cy="438" r="3"/>
<circle cx="156" cy="423" r="2.5"/>
<circle cx="215" cy="473" r="3"/>
<circle cx="216" cy="461" r="3"/>
<circle cx="236" cy="469" r="3"/>
<circle cx="253" cy="461" r="3"/>
<circle cx="279" cy="462" r="3"/>
<circle cx="384" cy="465" r="2.5"/>
<circle cx="702" cy="466" r="12"/>
<circle cx="627" cy="503" r="3"/>
<circle cx="641" cy="532" r="3"/>
<circle cx="333" cy="553" r="3"/>
<circle cx="611" cy="558" r="3"/>
<circle cx="613" cy="545" r="2.5"/>
<circle cx="156" cy="575" r="2.5"/>
<circle cx="181" cy="569" r="8"/>
<circle cx="308" cy="579" r="3"/>
<circle cx="634" cy="577" r="5"/>
<circle cx="155" cy="597" r="3"/>
<circle cx="360" cy="583" r="8"/>
<circle cx="415" cy="589" r="3"/>
<circle cx="420" cy="584" r="8"/>
<circle cx="156" cy="616" r="2.5"/>
<circle cx="407" cy="609" r="3"/>
<circle cx="422" cy="609" r="3"/>
<circle cx="156" cy="667" r="2.5"/>
<circle cx="348" cy="668" r="3"/>
<circle cx="412" cy="665" r="9"/>
<circle cx="563" cy="662" r="8"/>
<circle cx="610" cy="664" r="3"/>
<circle cx="195" cy="703" r="3"/>
<circle cx="363" cy="710" r="3"/>
<circle cx="607" cy="704" r="3"/>
<circle cx="181" cy="753" r="8"/>
<circle cx="367" cy="753" r="8"/>
<circle cx="455" cy="758" r="3"/>
<circle cx="491" cy="744" r="2.5"/>
<circle cx="496" cy="758" r="3"/>
<circle cx="404" cy="766" r="3"/>
<circle cx="604" cy="785" r="2.5"/>
<circle cx="246" cy="817" r="3"/>
<circle cx="185" cy="821" r="10"/>
<circle cx="226" cy="829" r="3"/>
<circle cx="271" cy="829" r="3"/>
<circle cx="438" cy="834" r="3"/>
<circle cx="404" cy="841" r="3"/>
<circle cx="517" cy="844" r="9"/>
<circle cx="268" cy="874" r="9"/>
<circle cx="285" cy="862" r="3"/>
<circle cx="604" cy="896" r="2.5"/>
<circle cx="329" cy="929" r="10"/>
<circle cx="375" cy="936" r="2.4"/>
<circle cx="383" cy="920" r="3"/>
<circle cx="396" cy="924" r="3"/>
<circle cx="510" cy="943" r="2.5"/>
<circle cx="538" cy="943" r="2.5"/>
</g>
<!-- layer: Title Block -->
<path d="M71 1021h790v56h-790z" fill="none" stroke="#000" stroke-width=".55"/>
<!-- layer: 00-page-edge -->
<path d="M26 70h865v1073h-865zM57 136h818v956h-818zM71 150h790v857h-790zM108 170v38M101 189l7-19 6 19M71 1021h.1M180 1021v56M260 1021v56M355 1021v56M515 1021v56M714 1021v56M831 1109h42v22h-42z" fill="none" stroke="#000" stroke-width=".55"/>
<g font-size="5.5">
<text x="514" y="213">J</text>
<text x="498" y="219">J</text>
<text x="593" y="255">J</text>
<text x="263" y="271">J</text>
<text x="273" y="273">J</text>
<text x="383" y="309">J</text>
<text x="153" y="328">J</text>
<text x="226" y="328">J</text>
<text x="257" y="324">J</text>
<text x="125" y="333">J</text>
<text x="397" y="342">J</text>
<text x="125" y="350">J</text>
<text x="144" y="362">J</text>
<text x="480" y="363">J</text>
<text x="397" y="368">J</text>
<text x="131" y="378">J</text>
<text x="131" y="385">J</text>
<text x="397" y="385">J</text>
<text x="131" y="396">J</text>
<text x="480" y="399">J</text>
<text x="576" y="418">J</text>
<text x="625" y="419">J</text>
<text x="313" y="436">J</text>
<text x="153" y="440">J</text>
<text x="313" y="442">J</text>
<text x="313" y="447">J</text>
<text x="312" y="457">J</text>
<text x="214" y="462">J</text>
<text x="251" y="463">J</text>
<text x="277" y="464">J</text>
<text x="229" y="470">J J</text>
<text x="234" y="470">J</text>
<text x="213" y="475">J</text>
<text x="626" y="504">J</text>
<text x="417" y="528">J</text>
<text x="639" y="533">J</text>
<text x="331" y="555">J</text>
<text x="609" y="559">J</text>
<text x="612" y="572">J</text>
<text x="306" y="580">J</text>
<text x="413" y="591">J</text>
<text x="152" y="598">J</text>
<text x="405" y="611">J</text>
<text x="420" y="611">J</text>
<text x="351" y="621">J</text>
<text x="612" y="628">J</text>
<text x="615" y="635">J</text>
<text x="618" y="631">J</text>
<text x="608" y="666">J</text>
<text x="346" y="669">J</text>
<text x="594" y="680">J</text>
<text x="355" y="698">J</text>
<text x="193" y="705">J</text>
<text x="605" y="705">J</text>
<text x="361" y="711">J</text>
<text x="454" y="736">J</text>
<text x="441" y="745">T</text>
<text x="445" y="752">J</text>
<text x="453" y="759">J</text>
<text x="495" y="759">J</text>
<text x="612" y="763">J</text>
<text x="402" y="768">J</text>
<text x="423" y="798">J</text>
<text x="245" y="819">J</text>
<text x="448" y="823">J</text>
<text x="224" y="831">J</text>
<text x="269" y="830">J</text>
<text x="353" y="836">J</text>
<text x="436" y="835">J</text>
<text x="402" y="842">J</text>
<text x="283" y="864">J</text>
<text x="291" y="879">J</text>
<text x="291" y="897">J</text>
<text x="381" y="922">J</text>
<text x="394" y="926">J</text>
<text x="224" y="946">J</text>
<text x="224" y="952">J</text>
</g>
<g font-size="4.4">
<text x="399" y="182">175</text>
<text x="97" y="213">PROJECT</text>
<text x="494" y="212">173</text>
<text x="519" y="212">172</text>
<text x="637" y="214">185</text>
<text x="100" y="218">NORTH</text>
<text x="503" y="219">178</text>
<text x="569" y="222">181</text>
<text x="468" y="228">174</text>
<text x="698" y="234">186</text>
<text x="632" y="244">183</text>
<text x="599" y="256">182</text>
<text x="651" y="252">184</text>
<text x="553" y="260">179</text>
<text x="571" y="268">180</text>
<text x="658" y="264">176</text>
<text x="304" y="273">100</text>
<text x="396" y="275">171</text>
<text x="506" y="273">36</text>
<text x="590" y="271">38</text>
<text x="190" y="278">4</text>
<text x="245" y="278">97</text>
<text x="263" y="277">99</text>
<text x="267" y="278">6</text>
<text x="271" y="280">116</text>
<text x="286" y="278">L1-cb-8</text>
<text x="367" y="279">7</text>
<text x="521" y="279">37</text>
<text x="256" y="282">98</text>
<text x="375" y="289">101</text>
<text x="603" y="299">39</text>
<text x="176" y="308">114</text>
<text x="356" y="307">118</text>
<text x="374" y="310">102</text>
<text x="516" y="308">31</text>
<text x="129" y="315">193</text>
<text x="144" y="323">112</text>
<text x="286" y="323">117</text>
<text x="133" y="328">2</text>
<text x="232" y="329">115</text>
<text x="250" y="330">L3-215-cb4</text>
<text x="108" y="331">16</text>
<text x="220" y="335">28</text>
<text x="365" y="332">30</text>
<text x="129" y="342">1</text>
<text x="153" y="336">113</text>
<text x="372" y="338">103</text>
<text x="108" y="348">15</text>
<text x="395" y="347">170</text>
<text x="108" y="360">14</text>
<text x="375" y="356">119</text>
<text x="104" y="370">3</text>
<text x="402" y="369">169</text>
<text x="111" y="376">13</text>
<text x="110" y="383">12</text>
<text x="154" y="380">26</text>
<text x="222" y="382">27</text>
<text x="364" y="380">29</text>
<text x="794" y="380">187</text>
<text x="519" y="387">32</text>
<text x="111" y="394">11</text>
<text x="136" y="396">L2-11</text>
<text x="395" y="391">168</text>
<text x="112" y="408">9</text>
<text x="153" y="419">111</text>
<text x="373" y="418">104</text>
<text x="630" y="420">188</text>
<text x="574" y="424">189</text>
<text x="129" y="432">192</text>
<text x="279" y="431">19</text>
<text x="153" y="434">110</text>
<text x="307" y="436">42</text>
<text x="326" y="435">45</text>
<text x="306" y="442">44</text>
<text x="325" y="440">46</text>
<text x="211" y="445">24</text>
<text x="306" y="447">43</text>
<text x="183" y="459">25</text>
<text x="217" y="458">L1-122</text>
<text x="297" y="461">18</text>
<text x="205" y="462">123</text>
<text x="227" y="463">122-cb423</text>
<text x="229" y="466">22</text>
<text x="257" y="462">121</text>
<text x="311" y="463">17</text>
<text x="373" y="467">105</text>
<text x="202" y="471">L2-75-cb9</text>
<text x="208" y="471">75</text>
<text x="275" y="470">120</text>
<text x="719" y="474">177</text>
<text x="227" y="474">L2-21</text>
<text x="233" y="474">21</text>
<text x="210" y="485">74</text>
<text x="631" y="505">190</text>
<text x="645" y="533">191</text>
<text x="488" y="545">33</text>
<text x="322" y="547">76</text>
<text x="331" y="549">77</text>
<text x="598" y="547">L2-40</text>
<text x="603" y="547">40</text>
<text x="318" y="555">L2-77</text>
<text x="379" y="554">34</text>
<text x="600" y="559">162</text>
<text x="190" y="571">127</text>
<text x="321" y="574">125</text>
<text x="605" y="572">41</text>
<text x="641" y="576">90</text>
<text x="285" y="578">126-cb10</text>
<text x="407" y="579">167</text>
<text x="153" y="583">109</text>
<text x="370" y="584">124</text>
<text x="632" y="585">89</text>
<text x="396" y="591">165</text>
<text x="410" y="596">166</text>
<text x="138" y="603">82</text>
<text x="153" y="604">108</text>
<text x="400" y="606">164</text>
<text x="414" y="606">163</text>
<text x="611" y="622">85</text>
<text x="153" y="624">107</text>
<text x="254" y="626">83</text>
<text x="324" y="628">78</text>
<text x="318" y="635">79</text>
<text x="607" y="635">86</text>
<text x="624" y="631">84</text>
<text x="614" y="640">87</text>
<text x="540" y="647">UP</text>
<text x="357" y="649">128-subpanel-cb6</text>
<text x="549" y="651">UP</text>
<text x="398" y="666">92</text>
<text x="353" y="669">129-subpanel-cb5</text>
<text x="529" y="667">96</text>
<text x="562" y="669">88</text>
<text x="607" y="671">93</text>
<text x="153" y="674">106</text>
<text x="339" y="677">L1-129-cb5</text>
<text x="560" y="675">95</text>
<text x="585" y="674">L3-213</text>
<text x="359" y="683">130-subpanel-cb7</text>
<text x="191" y="691">80</text>
<text x="346" y="692">L3-211-cb3</text>
<text x="605" y="700">94</text>
<text x="161" y="707">72</text>
<text x="180" y="705">L2-81</text>
<text x="186" y="705">81</text>
<text x="359" y="705">131</text>
<text x="539" y="702">DOWN</text>
<text x="154" y="712">wall-heater</text>
<text x="434" y="712">dresser</text>
<text x="439" y="708">UP</text>
<text x="402" y="729">91</text>
<text x="551" y="738">51</text>
<text x="440" y="740">48</text>
<text x="453" y="741">47</text>
<text x="371" y="748">35</text>
<text x="478" y="745">156</text>
<text x="538" y="745">L2-wall-heater-51</text>
<text x="448" y="756">50</text>
<text x="439" y="760">49</text>
<text x="459" y="759">L1-153-cb6</text>
<text x="502" y="760">L1-154-cb6</text>
<text x="177" y="766">133</text>
<text x="363" y="767">132</text>
<text x="451" y="766">153</text>
<text x="492" y="766">154</text>
<text x="605" y="763">52</text>
<text x="393" y="769">152</text>
<text x="593" y="787">157</text>
<text x="160" y="800">134</text>
<text x="415" y="803">L3-196-cb6</text>
<text x="171" y="813">139</text>
<text x="235" y="818">141</text>
<text x="290" y="821">64</text>
<text x="360" y="821">58</text>
<text x="460" y="820">56</text>
<text x="221" y="825">140</text>
<text x="368" y="826">59</text>
<text x="275" y="830">142</text>
<text x="434" y="830">150</text>
<text x="447" y="829">55</text>
<text x="513" y="834">155</text>
<text x="508" y="837">57</text>
<text x="344" y="842">L3-199-cb6</text>
<text x="393" y="843">151</text>
<text x="136" y="847">71</text>
<text x="279" y="848">135</text>
<text x="327" y="847">62</text>
<text x="604" y="850">53</text>
<text x="390" y="855">60</text>
<text x="279" y="858">136</text>
<text x="358" y="859">63</text>
<text x="387" y="864">61</text>
<text x="433" y="861">149</text>
<text x="212" y="865">73</text>
<text x="232" y="872">138</text>
<text x="278" y="876">137</text>
<text x="290" y="873">65</text>
<text x="302" y="871">143</text>
<text x="297" y="897">66</text>
<text x="593" y="898">158</text>
<text x="290" y="906">67</text>
<text x="324" y="917">148</text>
<text x="377" y="916">147</text>
<text x="399" y="926">161</text>
<text x="364" y="930">145</text>
<text x="221" y="938">70</text>
<text x="349" y="940">144</text>
<text x="364" y="938">146</text>
<text x="532" y="937">54</text>
<text x="230" y="945">69</text>
<text x="370" y="946">240v</text>
<text x="499" y="944">160</text>
<text x="541" y="945">159</text>
<text x="218" y="953">68</text>
<text x="370" y="952">direct to</text>
<text x="370" y="957">subpanel</text>
<text x="370" y="962">cb16</text>
<text x="76" y="1028">DRAWING TITLE:</text>
<text x="184" y="1028">PROJECT TITLE:</text>
<text x="265" y="1028">DATE: 11/2/2024</text>
<text x="359" y="1028">COMPANY: Home Owners</text>
<text x="520" y="1028">NOTES:</text>
<text x="719" y="1028">NOTES:</text>
<text x="81" y="1035">4431 Amador Rd. Fremont, CA</text>
<text x="189" y="1035">4431 Amador Rd, CA 94538</text>
<text x="265" y="1035">MODEL SCALE: 1:1</text>
<text x="359" y="1035">OWNER NAMES: Yang Fu, Ernest A. Schleicher</text>
<text x="81" y="1040">2nd Floor Electrical Overlay 1st Floor Electrical</text>
<text x="265" y="1042">PAPER SCALE: 7:1 (7 inches = 1 units)</text>
<text x="359" y="1042">RESPONSIBLE PERSON AND ONLY WORKER: Ernest A Schleicher</text>
<text x="265" y="1049">DRAWN BY: Ernest A. Schleicher</text>
<text x="364" y="1049">Email: ernest.schleicher@gmail.com</text>
<text x="265" y="1056">REVISION: 108</text>
<text x="364" y="1056">Tel: (510) 358-6729</text>
<text x="359" y="1063">Yang Fu:</text>
<text x="364" y="1070">Email: angela.fuyang@gmail.com</text>
<text x="364" y="1077">Tel: (510) 358-6728</text>
<text x="836" y="1119">PAGE NUMBER</text>
<text x="836" y="1124">E201+E101</text>
</g>
<g font-size="1.1">
<text x="390" y="264">nc</text>
<text x="394" y="264">1</text>
<text x="390" y="265">nc</text>
<text x="390" y="267">nc</text>
<text x="390" y="269">11</text>
<text x="394" y="267">3</text>
<text x="394" y="266">2</text>
<text x="394" y="269">4</text>
<text x="390" y="273">13</text>
<text x="390" y="274">14</text>
<text x="390" y="271">12</text>
<text x="394" y="271">5</text>
<text x="394" y="274">6</text>
<text x="394" y="272">nc</text>
<text x="513" y="275" transform="rotate(-1 513 275)">AFCI/GFCI</text>
<text x="390" y="276">15</text>
<text x="390" y="279">16</text>
<text x="390" y="281">nc</text>
<text x="394" y="281">10</text>
<text x="394" y="276">7</text>
<text x="394" y="279">9</text>
<text x="394" y="278">8</text>
<text x="390" y="283">nc</text>
<text x="394" y="283">nc</text>
<text x="384" y="292">AFCI/GFCI</text>
<text x="288" y="332">AFCI/GFCI</text>
<text x="358" y="658">AFCI/GFCI</text>
<text x="360" y="692">AFCI/GFCI</text>
<text x="190" y="699">AFCI/GFCI</text>
<text x="127" y="851">AFCI/GFCI</text>
</g>
</svg>
